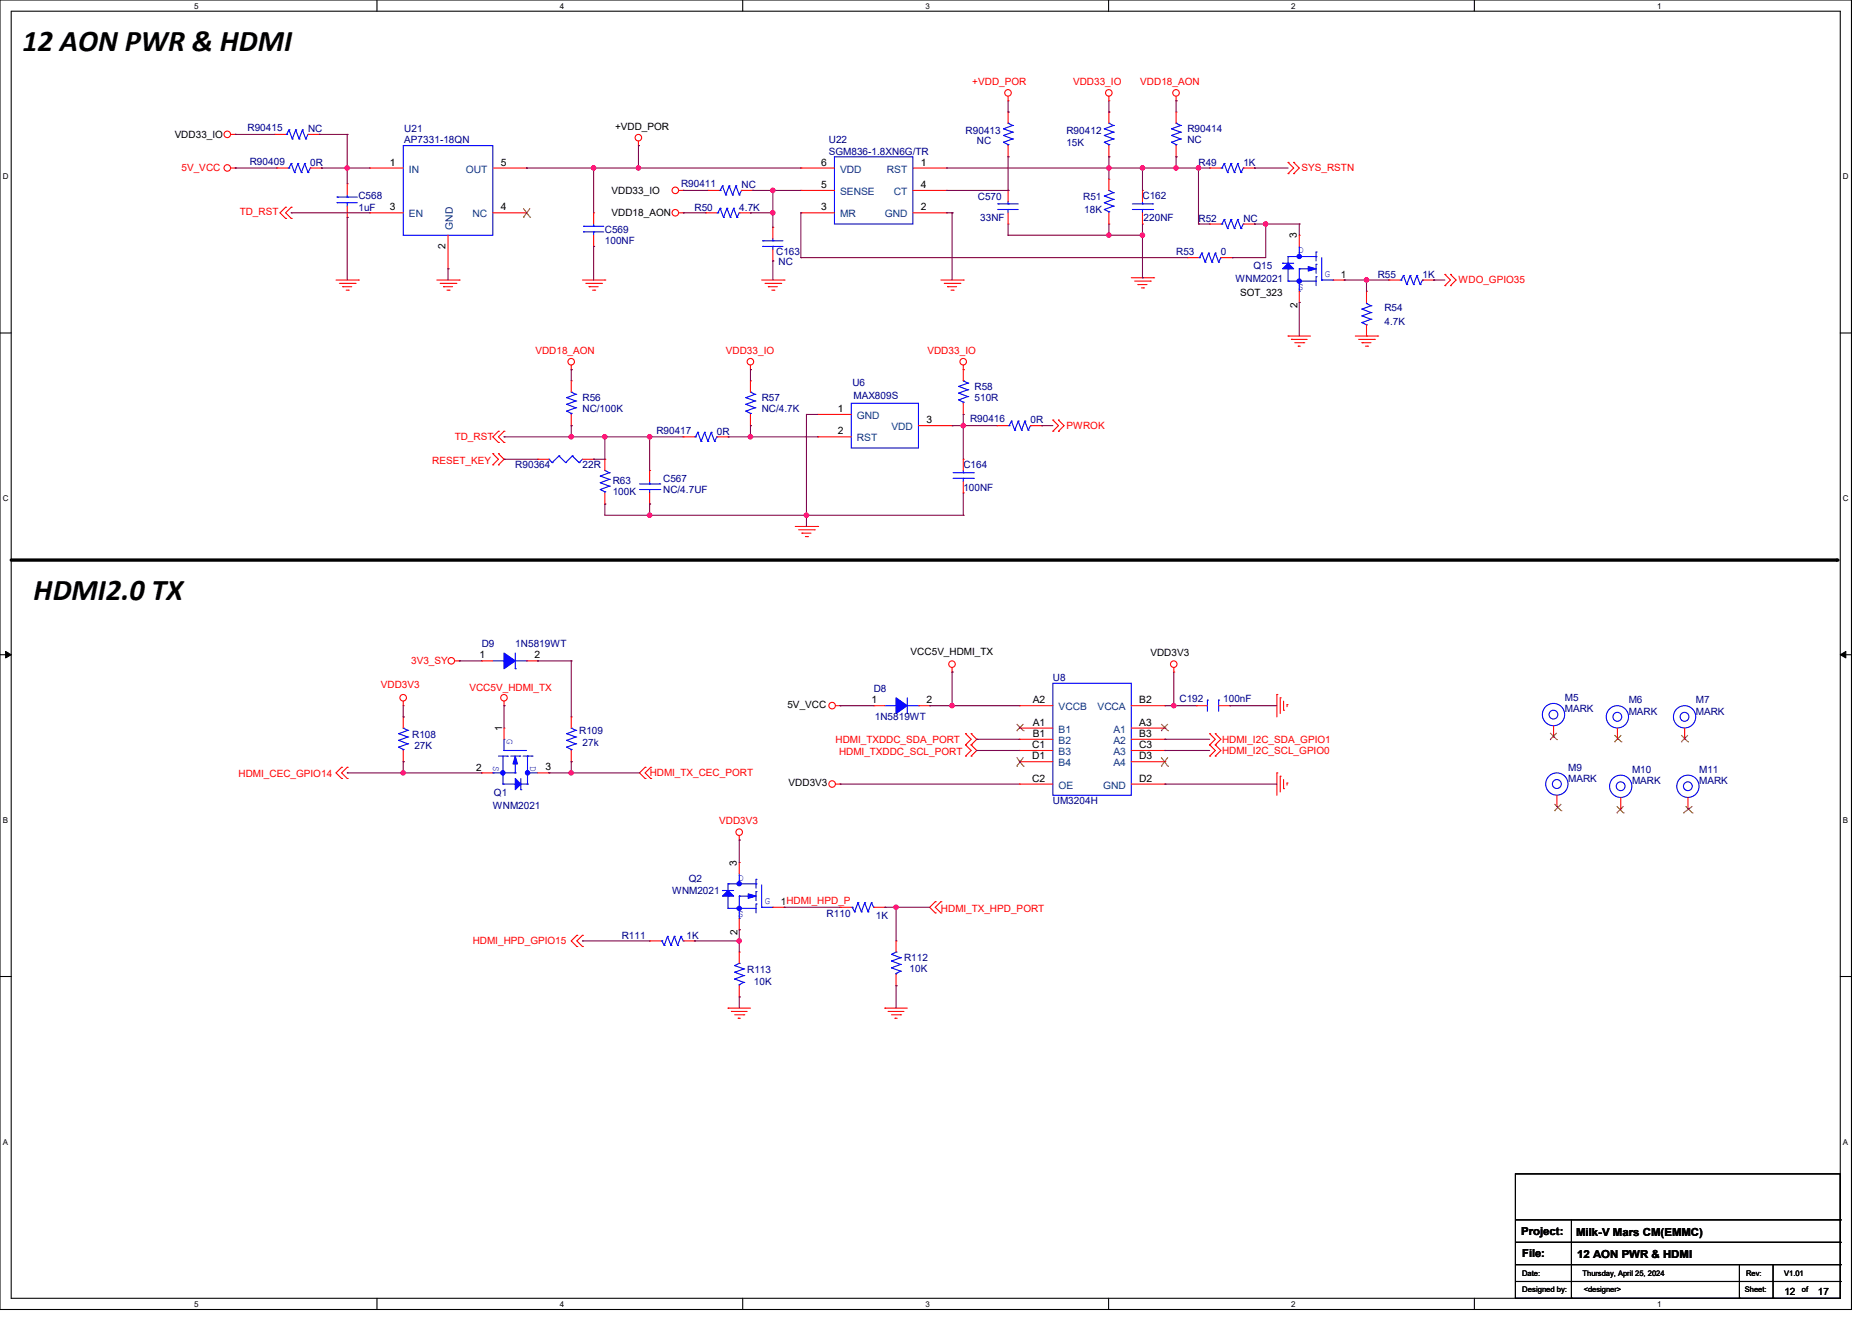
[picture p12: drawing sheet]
<svg xmlns="http://www.w3.org/2000/svg" width="297mm" height="210mm" viewBox="0 0 297 210" stroke-linecap="round" stroke-linejoin="round" font-family="sans-serif">
<path d="M0 0h293.9v207.9h-293.9zM1.8 1.8h290.3v204.3h-290.3z" fill="none" stroke="#000" stroke-width=".17"/>
<g fill="#fff">
<path d="M30.8 .2h.7v1.4h-.7z"/>
<path d="M30.8 206.3h.7v1.4h-.7z"/>
</g>
<path d="M59.8 0v1.8M59.8 206.1v1.8" fill="none" stroke="#000" stroke-width=".17"/>
<g fill="#fff">
<path d="M88.9 .2h.7v1.4h-.7z"/>
<path d="M88.9 206.3h.7v1.4h-.7z"/>
</g>
<path d="M117.9 0v1.8M117.9 206.1v1.8" fill="none" stroke="#000" stroke-width=".17"/>
<g fill="#fff">
<path d="M146.9 .2h.7v1.4h-.7z"/>
<path d="M146.9 206.3h.7v1.4h-.7z"/>
</g>
<path d="M176 0v1.8M176 206.1v1.8" fill="none" stroke="#000" stroke-width=".17"/>
<g fill="#fff">
<path d="M205 .2h.7v1.4h-.7z"/>
<path d="M205 206.3h.7v1.4h-.7z"/>
</g>
<path d="M234 0v1.8M234 206.1v1.8" fill="none" stroke="#000" stroke-width=".17"/>
<g fill="#fff">
<path d="M263.1 .2h.7v1.4h-.7z"/>
<path d="M263.1 206.3h.7v1.4h-.7z"/>
<path d="M.4 27.3h1v1.4h-1z"/>
<path d="M292.6 27.3h.9v1.4h-.9z"/>
<path d="M.4 78.4h1v1.4h-1z"/>
<path d="M292.6 78.4h.9v1.4h-.9z"/>
</g>
<path d="M0 52.9h1.8M292.1 52.9h1.8" fill="none" stroke="#000" stroke-width=".17"/>
<g fill="#fff">
<path d="M.4 129.5h.9v1.4h-.9z"/>
<path d="M292.6 129.5h.8v1.4h-.8z"/>
</g>
<path d="M0 103.9h1.8M292.1 103.9h1.8" fill="none" stroke="#000" stroke-width=".17"/>
<path d="M.9 103.4l.9 .5-.9 .5zM292.1 103.9l.9-.5v1z" fill="#000" stroke="#000" stroke-width=".16"/>
<g fill="#fff">
<path d="M.4 180.5h.9v1.4h-.9z"/>
<path d="M292.5 180.5h.9v1.4h-.9z"/>
</g>
<g fill="none" stroke="#000" stroke-width=".17">
<path d="M0 155h1.8M292.1 155h1.8M240.6 186.3h51.5v19.8h-51.5zM240.6 193.6h51.5M240.6 197.2h51.5M249.4 193.6v12.5M292.1 193.6h.1M292.1 197.2h.1M240.6 200.7h51.5M240.6 203.4h51.5M249.4 206.1h.1M276.1 206.1h.1"/>
<path d="M276.1 200.7v5.4M281.5 206.1h.1M281.5 200.7v5.4M292.1 200.7h.1M292.1 203.4h.1"/>
</g>
<path d="M1.8 88.9h289.8" fill="none" stroke="#000" stroke-width=".53"/>
<circle cx="291.6" cy="88.9" r=".26" fill="#000"/>
<g fill="none" stroke="#f00" stroke-width=".17">
<path d="M160 16h.1M160 17.8h.1M160 15.3v.7M160 17.8v1.8M176 16h.1M176 17.8h.1M176 15.3v.7M176 17.8v1.8M186.7 16h.1M186.7 17.8h.1M186.7 15.3v.7M186.7 17.8v1.8"/>
<path d="M36.6 26.7h.7M36.6 21.3h.7M37.3 26.7h.1M37.3 21.3h.1M43.6 21.3h.1M43.6 21.3h1.7M43.9 26.7h.1M43.9 26.7h1.8M45.3 34.7h.1M45.3 32.9h.1M45.3 32.9l-.9 .9 .9 .9M46.2 34.7h.1"/>
<path d="M46.2 32.9h.1M46.2 32.9l-.9 .9 .9 .9M48.9 21.3h1.8M49.3 26.7h1.7M50.7 21.3h.1M51 26.7h.1M55.1 29.2h.1M55.1 34.5h.1M55.1 29.2v1.7M55.1 32.7v1.8M58.7 26.7h.1M58.7 33.8h.1"/>
<path d="M58.7 26.7h5.3M58.7 33.8h5.3M71.1 37.3v5.4M78.2 26.7h5.4M78.2 33.8h5.4M83.6 33.8h.1M83.6 26.7h.1M94.2 33.8h.1M94.2 39.1h.1M94.2 33.8v1.8M94.2 37.3v1.8M101.3 23.1h.1"/>
<path d="M101.3 22.4v.7M107.7 33.8h.8M107.7 30.2h.8M108.5 33.8h.1M108.5 30.2h.1M112 33.8h.1M112 33.8h1.8M112.4 30.2h.1M112.4 30.2h1.8M117.3 33.8h1.8M117.7 30.2h1.8M119.1 33.8h.1"/>
<path d="M119.5 30.2h.1M122.7 36.1h.1M122.7 36.1v1.8M122.7 39.6v1.8M127.1 26.7h.1M127.1 30.2h.1M127.1 33.8h.1M127.1 26.7h5.4M127.1 33.8h5.4M127.1 30.2h5.4M144.9 26.7h5.3M144.9 33.8h5.3"/>
<path d="M144.9 30.2h5.3M150.2 33.8h.1M150.2 26.7h.1M150.2 30.2h.1M160 30.2h.1M160 35.6h.1M160 24.9h.1M160 23.1v1.8M160 30.2v1.8M160 33.8v1.8M176 24.9h.1M176 28.4h.1"/>
<path d="M176 35.6h.1M176 23.1v1.8M176 28.4v1.8M176 33.8v1.8M181.4 30.2h.1M181.4 35.6h.1M181.4 30.2v1.8M181.4 33.8v1.8M186.7 24.9h.1M186.7 23.1v1.8M192 35.6h.1M192 26.7h.1"/>
<path d="M192 26.7h1.8M192 35.6h1.8M197.4 26.7h1.7M197.4 35.6h1.7M199.1 35.6h.1M199.1 26.7h.1M204.5 27.6h.1M204.5 25.8h.1M204.5 25.8l.9 .9-.9 .9M205.4 27.6h.1M205.4 25.8h.1M205.4 25.8l.8 .9-.8 .9"/>
<path d="M206.2 37.3h.1M206.2 37.3v1.8M53.3 44.4h3.6M53.9 45h2.5M54.4 45.5h.1M54.4 45.5h1.4M54.9 46.1h.4M55.3 46.1h.1M56.4 45h.1M56.9 44.4h.1M69.3 44.4h3.6M69.9 45h2.5"/>
<path d="M70.4 45.5h.1M70.4 45.5h1.4M71 46.1h.3M71.1 42.7h.1M71.3 46.1h.1M72.4 45h.1M72.9 44.4h.1M90.7 58.7h.1M90.7 58v.7M92.5 44.4h3.5M93 45h2.5M93.5 45.5h.1"/>
<path d="M93.5 45.5h1.5M94.1 46.1h.3M94.4 46.1h.1M95.5 45h.1M96 44.4h.1M119.1 58.7h.1M119.1 58v.7M120.9 44.4h3.6M121.4 45h2.5M122 45.5h.1M122 45.5h1.4M122.5 46.1h.4"/>
<path d="M122.7 41.4h.1M122.9 46.1h.1M123.9 45h.1M124.5 44.4h.1M149.4 44.4h3.5M149.9 45h2.5M150.4 45.5h.1M150.4 45.5h1.4M151 46.1h.3M151.3 46.1h.1M152.4 45h.1M152.9 44.4h.1"/>
<path d="M152.9 58.7h.1M152.9 58v2.5M179.6 44.1h3.5M180.1 44.6h2.5M180.6 45.2h.1M180.6 45.2h1.5M181.2 45.7h.3M181.5 45.7h.1M182.6 44.6h.1M183.1 44.1h.1M188.5 40.9h.1M188.5 40.9h1.7"/>
<path d="M193.8 40.9h1.8M195.6 40.9h.1M204.5 53.3h.1M204.5 53.3h3.5M205 53.9h.1M205 53.9h2.5M205.5 54.4h1.5M206.1 54.9h.1M206.1 54.9h.3M206.2 48h.1M206.2 46.2v1.8M207 54.4h.1"/>
<path d="M211.6 44.4h1.8M213.4 44.4h.1M215.1 53.3h3.6M215.7 53.9h2.5M216.2 54.4h.1M216.2 54.4h1.4M216.7 54.9h.4M216.9 53.3h.1M216.9 46.2h.1M216.9 46.2v1.8M216.9 51.6v1.7M217.1 54.9h.1"/>
<path d="M218.2 53.9h.1M218.7 53.3h.1M220.5 44.4h.1M220.5 44.4h1.7M225.8 44.4h1.8M227.6 44.4h.1M229.4 45.3h.1M229.4 43.6h.1M229.4 43.6l.9 .8-.9 .9M230.3 45.3h.1M230.3 43.6h.1M230.3 43.6l.8 .8-.8 .9"/>
<path d="M78.2 72h.1M78.2 73.8h.1M78.2 72l.9 .9-.9 .9M79.1 70.2h.1M79.1 68.5h.1M79.1 73.8h.1M79.1 72h.1M79.1 68.5l-.9 .8 .9 .9M79.1 72l.9 .9-.9 .9M80 70.2h.1M80 68.5h.1M80 68.5l-.9 .8 .9 .9"/>
<path d="M85.3 72.9h.1M85.3 72.9h1.8M90.7 60.5h.1M90.7 67.6h.1M90.7 60.5v1.7M90.7 65.8v1.8M92.5 72.9h1.7M94.2 72.9h.1M96 72.9h.1M96 72.9v1.8M96 78.2v1.8M103.1 74.7h.1"/>
<path d="M103.1 74.7v1.8M103.1 78.2v1.8M108.5 69.3h.1M108.5 69.3h1.7M113.8 69.3h1.8M115.6 69.3h.1M119.1 60.5h.1M119.1 67.6h.1M119.1 60.5v1.7M119.1 65.8v1.8M129.8 65.8h.1M129.8 69.3h.1"/>
<path d="M129.8 65.8h5.3M129.8 69.3h5.3M145.8 67.6h5.3M151.1 67.6h.1M152.9 65.8h.1M152.9 72.9h.1M152.9 78.2h.1M152.9 64v1.8M152.9 72.9v1.8M152.9 76.5v1.7M158.2 67.6h.1M158.2 67.6h1.8"/>
<path d="M163.6 67.6h1.8M165.4 67.6h.1M167.1 68.5h.1M167.1 66.7h.1M167.1 66.7l.9 .9-.9 .9M168 68.5h.1M168 66.7h.1M168 66.7l.9 .9-.9 .9M96 80h.1M103.1 80h.1M126.2 83.6h3.6M126.8 84.1h2.5"/>
<path d="M127.3 84.6h.1M127.3 84.6h1.4M127.8 85.2h.4M128.2 85.2h.1M129.3 84.1h.1M129.8 83.6h.1M64 112h.1M64 113.8h.1M64 111.3v.7M64 113.8v1.8M64 119.1v1.8M72.2 104.9h.7"/>
<path d="M72.9 104.9h.1M76.5 104.9h.1M76.5 104.9h1.7M80 112h.1M80 115.6h.1M80 111.3v.7M80 115.6v1.7M83.6 104.9h1.7M85.3 104.9h.1M90.7 113.8h.1M90.7 113.8v1.8M90.7 119.1v1.8"/>
<path d="M132.6 112h.7M133.3 112h.1M138.7 112h.1M138.7 112h1.8M145.8 112h1.8M147.6 112h.1M151.1 106.7h.1M151.1 106v.7M153.3 118.2h.1M153.3 116.5h.1M153.3 118.2l.9 .9-.9 .9M153.3 116.5l.9 .8-.9 .9"/>
<path d="M154.2 118.2h.1M154.2 116.5h.1M154.2 118.2l.8 .9-.8 .9M154.2 116.5l.8 .8-.8 .9M161.8 117.3h.1M161.8 119.1h.1M161.8 112h.1M161.8 115.6h.1M161.8 112h5.3M161.8 117.3h5.3M161.8 119.1h5.3M161.8 115.6h5.3"/>
<path d="M179.6 112h5.3M179.6 117.3h5.3M179.6 119.1h5.3M179.6 115.6h5.3M184.9 117.3h.1M184.9 119.1h.1M184.9 115.6h.1M184.9 112h.1M186.3 106.7h.1M186.3 106v.7M189.9 112h.1M189.9 112h1.8"/>
<path d="M192 116.5h.1M192 118.2h.1M192 116.5l.9 .8-.9 .9M192 118.2l.9 .9-.9 .9M192.9 116.5h.1M192.9 118.2h.1M192.9 116.5l.9 .8-.9 .9M192.9 118.2l.9 .9-.9 .9M193.4 112h1.8M195.2 112h.1M202.7 110.2h.1M202.7 110.2v3.6"/>
<path d="M203.2 110.8h.1M203.2 110.8v2.5M203.8 112.7h.1M203.8 111.3v1.4M204.3 111.8h.1M204.3 111.8v.4M246.6 117h.1M246.6 115.2v1.8M256.8 117.3h.1M256.8 115.6v1.7M267.4 117.3h.1M267.4 115.6v1.7"/>
<path d="M54.2 121.8h.1M54.2 123.6h.1M54.2 121.8l-.9 .9 .9 .9M55.1 121.8h.1M55.1 123.6h.1M55.1 121.8l-.9 .9 .9 .9M64 120.9h.1M76.5 122.7h.1M76.5 122.7h1.7M85.3 122.7h1.8M87.1 122.7h.1M90.7 120.9h.1"/>
<path d="M102.4 121.8h.1M102.4 123.6h.1M102.4 121.8l-.9 .9 .9 .9M103.3 123.6h.1M103.3 121.8h.1M103.3 121.8l-.9 .9 .9 .9M117.3 133.3h.1M117.3 136.9h.1M117.3 132.6v.7M117.3 136.9v1.8M132.6 124.5h.7M133.3 124.5h.1"/>
<path d="M153.3 120h.1M154.2 120h.1M161.8 120.9h.1M161.8 124.5h.1M161.8 124.5h5.3M161.8 120.9h5.3M179.6 124.5h5.3M179.6 120.9h5.3M184.9 120.9h.1M184.9 124.5h.1M192 120h.1M192.9 120h.1"/>
<path d="M202.7 122.7h.1M202.7 122.7v3.5M203.2 123.2h.1M203.2 123.2v2.5M203.8 125.2h.1M203.8 123.7v1.5M204.3 124.3h.1M204.3 124.3v.3M247.1 128h.1M247.1 126.2v1.8M257.3 128.4h.1M257.3 126.6v1.8"/>
<path d="M267.9 128.4h.1M267.9 126.6v1.8M91.6 148.5h.1M91.6 150.2h.1M91.6 148.5l-.9 .9 .9 .8M92.5 148.5h.1M92.5 150.2h.1M92.5 148.5l-.9 .9 .9 .8M103.1 149.4h.1M103.1 149.4h1.8M108.5 149.4h1.7M110.2 149.4h.1"/>
<path d="M117.3 147.6h.1M117.3 151.1h.1M117.3 158.2h.1M117.3 145.8v1.8M117.3 151.1v1.8M117.3 156.5v1.7M122.7 144h1.8M124.5 144h.1M133.3 144h.1M133.3 144h1.8M138.7 144h1.8M140.5 144h.1"/>
<path d="M142.2 149.4h.1M142.2 156.5h.1M142.2 149.4v1.7M142.2 154.7v1.8M148.5 143.1h.1M148.5 144.9h.1M148.5 143.1l-.9 .9 .9 .9M149.4 144.9h.1M149.4 143.1h.1M149.4 143.1l-.9 .9 .9 .9M115.6 160h.1M115.6 160h3.5"/>
<path d="M116.1 160.5h.1M116.1 160.5h2.5M116.6 161.1h1.5M117.2 161.6h.1M117.2 161.6h.3M118.1 161.1h.1M140.5 160h.1M140.5 160h3.5M141 160.5h.1M141 160.5h2.5M141.5 161.1h1.5M142.1 161.6h.1"/>
<path d="M142.1 161.6h.3M143 161.1h.1"/>
<circle cx="160" cy="14.7" r=".52"/>
<circle cx="176" cy="14.7" r=".52"/>
<circle cx="186.7" cy="14.7" r=".52"/>
<circle cx="36.1" cy="21.3" r=".52"/>
<circle cx="36.1" cy="26.7" r=".52"/>
<circle cx="101.3" cy="21.9" r=".52"/>
<circle cx="107.2" cy="33.8" r=".52"/>
<circle cx="107.2" cy="30.2" r=".52"/>
<circle cx="90.7" cy="57.4" r=".52"/>
<circle cx="119.1" cy="57.4" r=".52"/>
<circle cx="152.9" cy="57.4" r=".52"/>
<circle cx="64" cy="110.8" r=".52"/>
<circle cx="71.6" cy="104.9" r=".52"/>
<circle cx="80" cy="110.8" r=".52"/>
<circle cx="132.1" cy="112" r=".52"/>
<circle cx="151.1" cy="105.4" r=".52"/>
<circle cx="186.3" cy="105.4" r=".52"/>
<circle cx="117.3" cy="132.1" r=".52"/>
<circle cx="132.1" cy="124.4" r=".52"/>
</g>
<g fill="none" stroke="#00f" stroke-width=".17">
<path d="M160 19.6h.1M160 19.6l.7 .3M160.7 19.9h.1M160.7 19.9l-1.4 .5M176 19.6h.1M176 19.6l.7 .3M176.7 19.9h.1M176.7 19.9l-1.4 .5M186.7 19.6h.1M186.7 19.6l.7 .3M187.4 19.9h.1M187.4 19.9l-1.4 .5"/>
<path d="M45.3 21.3h.2M45.5 21.3h.1M45.7 26.7h.2M45.9 26.7h.1M45.9 20.6h.1M45.9 20.6l-.4 .7M45.9 20.6l.5 1.5M46.2 26h.1M46.2 26l-.3 .7M46.2 26l.6 1.4M46.4 22.1h.1M46.8 27.4h.1"/>
<path d="M46.9 20.6h.1M46.9 20.6l-.5 1.5M46.9 20.6l.6 1.5M47.3 26h.1M47.3 26l-.5 1.4M47.3 26l.5 1.4M47.5 22.1h.1M47.8 27.4h.1M48 20.6h.1M48 20.6l-.5 1.5M48 20.6l.5 1.5M48.4 26h.1"/>
<path d="M48.4 26l-.6 1.4M48.4 26l.5 1.4M48.5 22.1h.1M48.9 27.4h.1M48.9 21.3h.1M48.9 21.3l-.4 .8M49.3 26.7h.1M49.3 26.7l-.4 .7M53.5 32.2h.1M53.5 31.3h.1M53.5 32.2h3.2M53.5 31.3h3.2"/>
<path d="M55.1 31.3h.1M55.1 32.2h.1M55.1 30.9v.4M55.1 32.2v.5M64 23.1h14.2v14.2h-14.2zM92.6 36.8h.1M92.6 35.9h.1M92.6 36.8h3.2M92.6 35.9h3.2M94.2 35.9h.1M94.2 36.8h.1M94.2 35.6v.3"/>
<path d="M94.2 36.8v.5M113.8 33.8h.2M114 33.8h.1M114.2 30.2h.1M114.3 30.2h.1M114.3 33.1h.1M114.3 33.1l-.3 .7M114.3 33.1l.6 1.4M114.7 29.5h.1M114.7 29.5l-.4 .7M114.7 29.5l.5 1.4M114.9 34.5h.1"/>
<path d="M115.2 30.9h.1M115.4 33.1h.1M115.4 33.1l-.5 1.4M115.4 33.1l.5 1.4M115.7 29.5h.1M115.7 29.5l-.5 1.4M115.7 29.5l.6 1.4M115.9 34.5h.1M116.3 30.9h.1M116.5 33.1h.1M116.5 33.1l-.6 1.4M116.5 33.1l.5 1.4"/>
<path d="M116.8 29.5h.1M116.8 29.5l-.5 1.4M116.8 29.5l.5 1.4M117 34.5h.1M117.3 30.9h.1M117.3 33.8h.1M117.3 33.8l-.3 .7M117.7 30.2h.1M117.7 30.2l-.4 .7M121.1 39.1h.1M121.1 38.2h.1M121.1 39.1h3.2"/>
<path d="M121.1 38.2h3.2M122.7 38.2h.1M122.7 39.1h.1M122.7 37.9v.3M122.7 39.1v.5M132.5 24.9h12.4v10.7h-12.4zM158.4 33.3h.1M158.4 32.4h.1M158.4 33.3h3.2M158.4 32.4h3.2M159.3 22.6h.1M159.3 21.5h.1"/>
<path d="M159.3 20.4h.1M159.3 22.6l.7 .3M159.3 21.5l1.4 .6M159.3 20.4l1.4 .6M160 32.4h.1M160 33.3h.1M160 22.9h.1M160 22.9v.2M160 32v.4M160 33.3v.5M160.7 22.1h.1M160.7 21h.1"/>
<path d="M160.7 22.1l-1.4 .5M160.7 21l-1.4 .5M175.3 22.6h.1M175.3 21.5h.1M175.3 20.4h.1M175.3 33.3h.1M175.3 32.2h.1M175.3 31.1h.1M175.3 22.6l.7 .3M175.3 21.5l1.4 .6M175.3 20.4l1.4 .6M175.3 33.3l.7 .3"/>
<path d="M175.3 32.2l1.4 .5M175.3 31.1l1.4 .5M176 22.9h.1M176 30.2h.1M176 33.6h.1M176 22.9v.2M176 33.6v.2M176 30.2l.7 .4M176.7 22.1h.1M176.7 21h.1M176.7 32.7h.1M176.7 31.6h.1"/>
<path d="M176.7 30.6h.1M176.7 22.1l-1.4 .5M176.7 21l-1.4 .5M176.7 32.7l-1.4 .6M176.7 31.6l-1.4 .6M176.7 30.6l-1.4 .5M179.7 33.3h3.3M179.7 32.4h3.3M181.4 32.4h.1M181.4 33.3h.1M181.4 32v.4M181.4 33.3v.5"/>
<path d="M183 33.3h.1M183 32.4h.1M186 22.6h.1M186 21.5h.1M186 20.4h.1M186 22.6l.7 .3M186 21.5l1.4 .6M186 20.4l1.4 .6M186.7 22.9h.1M186.7 22.9v.2M187.4 22.1h.1M187.4 21h.1"/>
<path d="M187.4 22.1l-1.4 .5M187.4 21l-1.4 .5M193.8 35.6h.2M193.8 26.7h.2M194 35.6h.1M194 26.7h.1M194.3 34.8h.1M194.3 26h.1M194.3 34.8l-.3 .8M194.3 34.8l.6 1.5M194.3 26l-.3 .7M194.3 26l.6 1.4"/>
<path d="M194.9 36.3h.1M194.9 27.4h.1M195.4 34.8h.1M195.4 26h.1M195.4 34.8l-.5 1.5M195.4 34.8l.5 1.5M195.4 26l-.5 1.4M195.4 26l.5 1.4M195.9 36.3h.1M195.9 27.4h.1M196.5 34.8h.1M196.5 26h.1"/>
<path d="M196.5 34.8l-.6 1.5M196.5 34.8l.5 1.5M196.5 26l-.6 1.4M196.5 26l.5 1.4M197 36.3h.1M197 27.4h.1M197.4 35.6h.1M197.4 26.7h.1M197.4 35.6l-.4 .7M197.4 26.7l-.4 .7M206.2 39.1v1.6M190.2 40.9h.2"/>
<path d="M190.4 40.9h.1M190.8 40.2h.1M190.8 40.2l-.4 .7M190.8 40.2l.5 1.4M191.3 41.6h.1M191.9 40.2h.1M191.9 40.2l-.6 1.4M191.9 40.2l.5 1.4M192.4 41.6h.1M192.9 40.2h.1M192.9 40.2l-.5 1.4M192.9 40.2l.5 1.4"/>
<path d="M193.4 41.6h.1M193.8 40.9h.1M193.8 40.9l-.4 .7M203.6 41.8h.1M203.6 41.8h1.8M204.5 44.6h.1M204.5 42.7h.1M204.5 40.7h.1M204.5 44.6h4.4M204.5 40.7v1.1M204.5 42.7v1.9M204.5 40.7h4.4"/>
<path d="M206.2 40.7h.1M206.2 42.7h.1M206.2 46.2h.1M206.2 42.7v3.5M206.2 42.7h1.8M208.9 43.9h.1M208.9 42h.1M208.9 40h.1M208.9 40.7h.1M208.9 40v1.4M208.9 42v1.4M208.9 43.9v1.4"/>
<path d="M209.8 44.4h.1M209.8 44.4h1.8M209.8 40.9v3.5M211.6 44.4h.1M216.2 49.1h.1M216.2 50.1h.1M216.2 51.2h.1M216.2 49.1l1.4 .5M216.2 50.1l1.4 .6M216.2 51.2l.7 .4M216.9 51.6h.1M216.9 48.2h.1"/>
<path d="M216.9 48.2l.7 .3M216.9 48v.2M217.6 48.5h.1M217.6 49.6h.1M217.6 50.7h.1M217.6 48.5l-1.4 .6M217.6 49.6l-1.4 .5M217.6 50.7l-1.4 .5M222.2 44.4h.2M222.4 44.4h.1M222.8 43.7h.1M222.8 43.7l-.4 .7"/>
<path d="M222.8 43.7l.5 1.5M223.3 45.2h.1M223.9 43.7h.1M223.9 43.7l-.6 1.5M223.9 43.7l.5 1.5M224.4 45.2h.1M224.9 43.7h.1M224.9 43.7l-.5 1.5M224.9 43.7l.5 1.5M225.4 45.2h.1M225.8 44.4h.1M225.8 44.4l-.4 .8"/>
<path d="M87.1 72.9h.1M87.1 72.9l.6 .5M87.7 73.4h.1M88.7 72.4h.1M88.7 72.4l1.1 1M88.7 72.4l-1 1M89.8 73.4h.1M90 65.3h.1M90 64.2h.1M90 63.1h.1M90 65.3l.7 .3M90 64.2l1.4 .5"/>
<path d="M90 63.1l1.4 .5M90.7 62.2h.1M90.7 65.6h.1M90.7 62.2l.7 .4M90.7 65.6v.2M90.8 72.4h.1M90.8 72.4l1.1 1M90.8 72.4l-1 1M91.4 64.7h.1M91.4 63.6h.1M91.4 62.6h.1M91.4 64.7l-1.4 .6"/>
<path d="M91.4 63.6l-1.4 .6M91.4 62.6l-1.4 .5M91.9 73.4h.1M92.5 72.9l-.6 .5M95.3 77.7h.1M95.3 76.6h.1M95.3 75.6h.1M95.3 77.7l.7 .4M95.3 76.6l1.4 .6M95.3 75.6l1.4 .5M96 74.7h.1M96 78.1h.1"/>
<path d="M96 74.7l.7 .3M96 78.1v.1M96.7 77.2h.1M96.7 76.1h.1M96.7 75h.1M96.7 77.2l-1.4 .5M96.7 76.1l-1.4 .5M96.7 75l-1.4 .6M101.5 77.7h3.2M101.5 76.8h3.2M103.1 76.8h.1M103.1 77.7h.1"/>
<path d="M103.1 76.5v.3M103.1 77.7v.5M104.7 77.7h.1M104.7 76.8h.1M110.2 69.3h.2M110.4 69.3h.1M110.8 68.6h.1M110.8 68.6l-.4 .7M110.8 68.6l.5 1.5M111.3 70.1h.1M111.8 68.6h.1M111.8 68.6l-.5 1.5"/>
<path d="M111.8 68.6l.6 1.5M112.4 70.1h.1M112.9 68.6h.1M112.9 68.6l-.5 1.5M112.9 68.6l.5 1.5M113.4 70.1h.1M113.8 69.3h.1M113.8 69.3l-.4 .8M118.4 65.3h.1M118.4 64.2h.1M118.4 63.1h.1M118.4 65.3l.7 .3"/>
<path d="M118.4 64.2l1.4 .5M118.4 63.1l1.4 .5M119.1 62.2h.1M119.1 65.6h.1M119.1 62.2l.7 .4M119.1 65.6v.2M119.8 64.7h.1M119.8 63.6h.1M119.8 62.6h.1M119.8 64.7l-1.4 .6M119.8 63.6l-1.4 .6M119.8 62.6l-1.4 .5"/>
<path d="M135.1 64h10.7v7.1h-10.7zM151.3 75.9h3.2M151.3 75h3.2M152.2 63.5h.1M152.2 62.4h.1M152.2 61.3h.1M152.2 63.5l.7 .3M152.2 62.4l1.4 .5M152.2 61.3l1.4 .6M152.9 60.5h.1M152.9 63.8h.1M152.9 75h.1"/>
<path d="M152.9 75.9h.1M152.9 60.5l.7 .3M152.9 63.8v.2M152.9 74.7v.3M152.9 75.9v.6M153.6 62.9h.1M153.6 61.9h.1M153.6 60.8h.1M153.6 62.9l-1.4 .6M153.6 61.9l-1.4 .5M153.6 60.8l-1.4 .5M154.5 75.9h.1"/>
<path d="M154.5 75h.1M160 67.6h.2M160.2 67.6h.1M160.5 66.8h.1M160.5 66.8l-.3 .8M160.5 66.8l.6 1.5M161.1 68.3h.1M161.6 66.8h.1M161.6 66.8l-.5 1.5M161.6 66.8l.6 1.5M162.2 68.3h.1M162.7 66.8h.1"/>
<path d="M162.7 66.8l-.5 1.5M162.7 66.8l.5 1.5M163.2 68.3h.1M163.6 67.6h.1M163.6 67.6l-.4 .7M63.3 118.6h.1M63.3 117.5h.1M63.3 116.5h.1M63.3 118.6l.7 .4M63.3 117.5l1.4 .6M63.3 116.5l1.4 .5M64 115.6h.1"/>
<path d="M64 119h.1M64 115.6l.7 .3M64 119v.1M64.7 118.1h.1M64.7 117h.1M64.7 115.9h.1M64.7 118.1l-1.4 .5M64.7 117l-1.4 .5M64.7 115.9l-1.4 .6M78.2 104.9h1.8M80 119.1h.1M80 117.3h.1"/>
<path d="M80 104.9h.1M80 119.1h3.6M80 117.3v1.8M81.8 106.2h.1M81.8 103.7v2.5M81.8 104.9h1.8M83.6 104.9h.1M90 118.6h.1M90 117.5h.1M90 116.5h.1M90 118.6l.7 .4M90 117.5l1.4 .6"/>
<path d="M90 116.5l1.4 .5M90.7 115.6h.1M90.7 119h.1M90.7 119v.1M90.7 115.6l.7 .3M91.4 118.1h.1M91.4 117h.1M91.4 115.9h.1M91.4 118.1l-1.4 .5M91.4 117l-1.4 .5M91.4 115.9l-1.4 .6M140.5 112h1.7"/>
<path d="M142.2 112h.1M144 113.3h.1M144 110.8v2.5M144 112h1.8M145.8 112h.1M167.1 108.5h12.5v17.7h-12.5zM191.7 111.1h.1M191.7 111.1v1.8M193.4 111.1h.1M193.4 111.1v1.8M78.2 122.7h.1M78.2 122.7h3.6"/>
<path d="M79.1 120h1.4M79.8 124.5h.1M79.8 120v4.5M79.8 124.5h2M80.5 120h.1M81.1 120h1.4M81.8 124.5h.1M81.8 122.7h.1M81.8 120.9v1.8M82.5 120h.1M82.7 125.3h.1M82.7 123.6v1.7"/>
<path d="M82.7 124.5h1M83 120h1.5M83.7 124.5h.1M83.7 120h.1M83.7 122.7h.1M83.7 120v4.5M83.7 122.7h1.6M84.5 120h.1M117.3 138.7v1.6M120 139.6h.1M120 139.6v1.4M104.9 149.4h.2"/>
<path d="M105.1 149.4h.1M105.1 149.4l.3 .7M105.4 150.1h.1M106 148.6h.1M106 148.6l-.6 1.5M106 148.6l.5 1.5M106.5 150.1h.1M107 148.6h.1M107 148.6l-.5 1.5M107 148.6l.6 1.5M107.6 150.1h.1M108.1 148.6h.1"/>
<path d="M108.1 148.6l-.5 1.5M108.1 148.6l.4 .8M108.5 149.4h.1M114.7 141.4h.1M114.7 141.4h1.8M115.6 144.2h.1M115.6 142.2h.1M115.6 140.3h.1M115.6 144.2h4.4M115.6 140.3v1.1M115.6 142.2v2M115.6 140.3h4.4"/>
<path d="M116.6 155.4h.1M116.6 154.3h.1M116.6 153.3h.1M116.6 155.4l1.5 .5M116.6 154.3l1.5 .6M116.6 153.3l1.5 .5M117.3 140.3h.1M117.3 142.2h.1M117.3 145.8h.1M117.3 152.9h.1M117.3 156.3h.1M117.3 142.2v3.6"/>
<path d="M117.3 156.3v.2M117.3 142.2h1.8M117.3 152.9l-.7 .4M118.1 155.9h.1M118.1 154.9h.1M118.1 153.8h.1M118.1 155.9l-.8 .4M118.1 154.9l-1.5 .5M118.1 153.8l-1.5 .5M120 143.5h.1M120 141.5h.1M120 140.3h.1"/>
<path d="M120 141.5v1.5M120 143.5v1.4M120.9 144h.1M120.9 140.5v3.5M120.9 144h1.8M122.7 144h.1M135.1 144h.2M135.3 144h.1M135.3 144l.4 .7M135.7 144.7h.1M136.2 143.3h.1M136.2 143.3l-.5 1.4"/>
<path d="M136.2 143.3l.5 1.4M136.7 144.7h.1M137.3 143.3h.1M137.3 143.3l-.6 1.4M137.3 143.3l.5 1.4M137.8 144.7h.1M138.3 143.3h.1M138.3 143.3l-.5 1.4M138.3 143.3l.4 .7M138.7 144h.1M141.5 153.6h.1M141.5 152.5h.1"/>
<path d="M141.5 151.5h.1M141.5 153.6l1.5 .6M141.5 152.5l1.5 .6M141.5 151.5l1.5 .5M142.2 151.1h.1M142.2 154.5h.1M142.2 151.1l-.7 .4M142.2 154.5v.2M143 154.2h.1M143 153.1h.1M143 152h.1M143 154.2l-.8 .3"/>
<path d="M143 153.1l-1.5 .5M143 152l-1.5 .5"/>
<circle cx="246.6" cy="113.4" r=".7"/>
<circle cx="246.6" cy="113.4" r="1.77"/>
<circle cx="256.7" cy="113.8" r=".7"/>
<circle cx="256.7" cy="113.8" r="1.77"/>
<circle cx="267.4" cy="113.8" r=".7"/>
<circle cx="267.4" cy="113.8" r="1.77"/>
<circle cx="247.1" cy="124.4" r=".71"/>
<circle cx="247.1" cy="124.4" r="1.77"/>
<circle cx="257.3" cy="124.8" r=".7"/>
<circle cx="257.3" cy="124.8" r="1.77"/>
<circle cx="267.9" cy="124.8" r=".7"/>
<circle cx="267.9" cy="124.8" r="1.77"/>
</g>
<g fill="none" stroke="#804000" stroke-width=".16">
<path d="M83.1 34.5h.1M83.1 33.1l1 1.4M84.1 34.5h.1M84.1 33.1l-1 1.4M161.4 116h.1M161.4 114.9l1.1 1.1M162.5 116h.1M162.5 114.9l-1.1 1.1M184.3 116h.1M184.3 114.9l1.1 1.1M185.4 116h.1M185.4 114.9l-1.1 1.1"/>
<path d="M246.1 117.4h.1M246.1 116.3l1 1.1M247.1 117.4h.1M247.1 116.3l-1 1.1M256.3 117.7h.1M256.3 116.7l1.1 1M257.4 117.7h.1M257.4 116.7l-1.1 1M266.9 117.7h.1M266.9 116.7l1 1M267.9 117.7h.1M267.9 116.7l-1 1"/>
<path d="M161.4 121.6h.1M161.4 120.2l1.1 1.4M162.5 121.6h.1M162.5 120.2l-1.1 1.4M184.3 121.6h.1M184.3 120.2l1.1 1.4M185.4 121.6h.1M185.4 120.2l-1.1 1.4M246.8 128.7h.1M246.8 127.6l1 1.1M247.8 128.7h.1M247.8 127.6l-1 1.1"/>
<path d="M256.6 129h.1M256.6 128l1.1 1M257.7 129h.1M257.7 128l-1.1 1M267.2 129h.1M267.6 128l1 1M268.6 129h.1M268.6 128l-1.4 1"/>
</g>
<g fill="#00f" stroke="#00f" stroke-width=".17">
<path d="M81.8 123.6l.9 .9-.9 .8z"/>
<path d="M81.8 120l.3 1.3h-.7z"/>
<path d="M114.7 142.2l.9-.8 .9 .8z"/>
<path d="M118.8 141.9l1.2 .3-1.2 .4z"/>
<path d="M203.6 42.7l.9-.9 .9 .9z"/>
<path d="M207.7 42.3l1.2 .4-1.2 .3z"/>
<path d="M142.2 110.8l1.8 1.2-1.8 1.3z" fill-rule="evenodd"/>
<path d="M80 103.7l1.8 1.2-1.8 1.3z" fill-rule="evenodd"/>
<circle cx="83.7" cy="122.7" r=".34"/>
<circle cx="79.8" cy="122.7" r=".34"/>
<circle cx="117.3" cy="140.3" r=".34"/>
<circle cx="117.3" cy="144.2" r=".34"/>
<circle cx="206.2" cy="40.7" r=".34"/>
<circle cx="206.2" cy="44.6" r=".34"/>
</g>
<g fill="none" stroke="#800040" stroke-width=".17">
<path d="M160 17.8h.1M160 16v1.8M176 17.8h.1M176 16v1.8M186.7 16h.1M186.7 16v1.8M37.3 26.7h.1M37.3 21.3h.1M37.3 26.7h6.6M37.3 21.3h6.3M46.2 33.8h.1M46.2 33.8h12.5"/>
<path d="M50.7 21.3h.1M50.7 21.3h4.4M51 26.7h.1M51 26.7h7.7M55.1 26.7h.1M55.1 34.5h.1M55.1 21.3h.1M55.1 21.3v7.9M55.1 34.5v9.9M83.6 26.7h.1M83.6 26.7h43.5M94.2 26.7h.1"/>
<path d="M94.2 39.1h.1M94.2 26.7v7.1M94.2 39.1v5.3M101.3 23.1h.1M101.3 26.7h.1M101.3 23.1v3.6M108.5 30.2h.1M108.5 33.8h.1M108.5 33.8h3.5M108.5 30.2h3.9M119.1 33.8h.1M119.1 33.8h3.6"/>
<path d="M119.5 30.2h.1M119.5 30.2h7.6M122.7 30.2h.1M122.7 33.8h.1M122.7 30.2v5.9M127.1 33.8h.1M127.1 33.8v7.1M150.2 33.8h.9M150.2 26.7h41.8M150.2 30.2h9.8M151.1 33.8h.1M151.1 33.8v10.6"/>
<path d="M160 30.2h.1M160 24.9h.1M160 37.3h.1M160 24.9v5.3M160 35.6v1.7M160 37.3h21.4M176 26.7h.1M176 24.9h.1M176 37.3h.1M176 24.9v3.5M176 35.6v1.7M181.4 37.3h.1"/>
<path d="M181.4 26.7h.1M181.4 26.7v3.5M181.4 35.6v8.5M186.7 24.9h.1M186.7 26.7h.1M186.7 24.9v1.8M190.2 26.7h.1M190.2 35.6h.1M190.2 35.6h1.8M190.2 26.7v8.9M199.1 26.7h.1M199.1 35.6h.1"/>
<path d="M199.1 26.7h5.4M199.1 35.6h7.1M200.9 35.6h.1M200.9 35.6v5.3h-5.3M206.2 35.6h.1M206.2 35.6v1.7M71.1 42.7h.1M71.1 42.7v1.7M90.7 58.7h.1M90.7 58.7v1.8M119.1 58.7h.1M119.1 58.7v1.8"/>
<path d="M122.7 41.4h.1M122.7 41.4v3M127.1 40.9h.1M127.1 40.9h61.4M181.4 44.1h.1M195.6 40.9h.1M206.2 48h.1M206.2 48v5.3M213.4 44.4h.1M213.4 44.4h7.1M216.9 44.4h.1M216.9 44.4v1.8"/>
<path d="M227.6 44.4h.1M227.6 44.4h1.8M80 69.3h.1M80 72.9h.1M80 69.3h28.5M80 72.9h5.3M90.7 69.3h.1M90.7 67.6h.1M90.7 67.6v1.7M94.2 72.9h.1M96 69.3h.1M96 69.3v3.6h-1.8"/>
<path d="M103.1 69.3h.1M103.1 69.3v5.4M115.6 69.3h.1M115.6 69.3h14.2M119.1 67.6h.1M119.1 69.3h.1M119.1 67.6v1.7M128 65.8h.1M128 65.8v17.8M128 65.8h1.8M151.1 67.6h.1M151.1 67.6h7.1"/>
<path d="M152.9 65.8h.1M152.9 67.6h.1M152.9 65.8v7.1M152.9 78.2v3.6M165.4 67.6h.1M165.4 67.6h1.7M96 80h.1M96 80v1.8h56.9M103.1 80h.1M103.1 81.8h.1M103.1 80v1.8M128 81.8h.1"/>
<path d="M152.9 81.8h.1M64 113.8h.1M64 112v1.8M72.9 104.9h.1M72.9 104.9h3.6M80 112h.1M80 112v3.6M85.3 104.9h.1M85.3 104.9h5.4M90.7 104.9h.1M90.7 104.9v8.9M133.3 112h.1"/>
<path d="M133.3 112h5.4M147.6 112h.1M147.6 112h14.2M151.1 106.7h.1M151.1 112h.1M151.1 106.7v5.3M155 117.3h.1M155 119.1h.1M155 117.3h6.8M155 119.1h6.8M184.9 119.1h.1M184.9 117.3h.1"/>
<path d="M184.9 112h5M184.9 117.3h7.1M184.9 119.1h7.1M186.3 112h.1M186.3 106.7v5.3M195.2 112h.1M195.2 112h7.5M55.1 122.7h.1M55.1 122.7h21.4M64 120.9h.1M64 122.7h.1M64 120.9v1.8"/>
<path d="M87.1 122.7h.1M87.1 122.7h14.4M90.7 122.7h.1M90.7 120.9h.1M90.7 120.9v1.8M117.3 133.3h.1M117.3 133.3v3.6M133.3 124.5h.1M133.3 124.5h28.5M184.9 124.5h.1M184.9 124.5h17.8M92.5 149.4h.1"/>
<path d="M92.5 149.4h10.6M110.2 149.4h.1M110.2 149.4h7.1M117.3 158.2h.1M117.3 147.6h.1M117.3 149.4h.1M117.3 147.6v3.5M117.3 158.2v1.8M124.5 144h.1M124.5 144h8.8M140.5 144h.1M140.5 144h7.1"/>
<path d="M142.2 156.5h.1M142.2 144h.1M142.2 144v5.4M142.2 156.5v3.5"/>
</g>
<g fill="#f0f" stroke="#f0f" stroke-width=".17">
<circle cx="122.7" cy="30.2" r=".35"/>
<circle cx="122.7" cy="33.8" r=".35"/>
<circle cx="176" cy="26.7" r=".35"/>
<circle cx="181.3" cy="26.7" r=".35"/>
<circle cx="186.7" cy="26.7" r=".35"/>
<circle cx="94.2" cy="26.7" r=".35"/>
<circle cx="55.1" cy="26.7" r=".35"/>
<circle cx="216.9" cy="44.4" r=".35"/>
<circle cx="190.2" cy="26.7" r=".35"/>
<circle cx="101.3" cy="26.7" r=".35"/>
<circle cx="151.1" cy="112" r=".35"/>
<circle cx="90.7" cy="122.7" r=".35"/>
<circle cx="64" cy="122.7" r=".35"/>
<circle cx="117.3" cy="149.3" r=".35"/>
<circle cx="200.9" cy="35.5" r=".35"/>
<circle cx="176" cy="37.3" r=".35"/>
<circle cx="181.3" cy="37.3" r=".35"/>
<circle cx="119.1" cy="69.3" r=".35"/>
<circle cx="96" cy="69.3" r=".35"/>
<circle cx="90.7" cy="69.3" r=".35"/>
<circle cx="103.1" cy="69.3" r=".35"/>
<circle cx="152.9" cy="67.6" r=".35"/>
<circle cx="128" cy="81.8" r=".35"/>
<circle cx="103.1" cy="81.8" r=".35"/>
<circle cx="142.2" cy="144" r=".35"/>
<circle cx="186.3" cy="112" r=".35"/>
</g>
<g font-size="4.8">
<text x="3.6" y="8.1">12 AON PWR &amp; HDMI</text>
<text x="5.3" y="95.2">HDMI2.0 TX</text>
</g>
<g font-size="1.8">
<text x="241.5" y="196">Project:</text>
<text x="250.2" y="196.2">Milk-V Mars CM(EMMC)</text>
<text x="241.6" y="199.5">File:</text>
<text x="250.3" y="199.7">12 AON PWR &amp; HDMI</text>
</g>
<g font-size="1.6" fill="#f00">
<text x="154.3" y="13.5">+VDD_POR</text>
<text x="170.3" y="13.5">VDD33_IO</text>
<text x="181" y="13.5">VDD18_AON</text>
<text x="28.8" y="27.2">5V_VCC</text>
<text x="206.6" y="27.2">SYS_RSTN</text>
<text x="38.1" y="34.1">TD_RST</text>
<text x="231.5" y="45">WDO_GPIO35</text>
<text x="85" y="56.2">VDD18_AON</text>
<text x="115.2" y="56.2">VDD33_IO</text>
<text x="147.2" y="56.2">VDD33_IO</text>
<text x="72.2" y="69.9">TD_RST</text>
<text x="169.3" y="68.1">PWROK</text>
<text x="68.6" y="73.6">RESET_KEY</text>
<text x="65.3" y="105.4">3V3_SY</text>
<text x="60.5" y="109.2">VDD3V3</text>
<text x="74.5" y="109.7">VCC5V_HDMI_TX</text>
<text x="132.6" y="117.9">HDMI_TXDDC_SDA_PORT</text>
<text x="133.2" y="119.8">HDMI_TXDDC_SCL_PORT</text>
<text x="194" y="117.9">HDMI_I2C_SDA_GPIO1</text>
<text x="194" y="119.7">HDMI_I2C_SCL_GPIO0</text>
<text x="37.9" y="123.4">HDMI_CEC_GPIO14</text>
<text x="103.1" y="123.2">HDMI_TX_CEC_PORT</text>
<text x="114.2" y="130.9">VDD3V3</text>
<text x="75" y="149.9">HDMI_HPD_GPIO15</text>
<text x="149.4" y="144.7">HDMI_TX_HPD_PORT</text>
</g>
<g font-size="1.6">
<text x="27.7" y="21.9">VDD33_IO</text>
<text x="97.6" y="20.6">+VDD_POR</text>
<text x="61.9" y="26.3">1</text>
<text x="79.5" y="26.3">5</text>
<text x="130.3" y="26.3">6</text>
<text x="130.3" y="29.8">5</text>
<text x="146.2" y="26.3">1</text>
<text x="146.2" y="29.8">4</text>
<text x="61.9" y="33.4">3</text>
<text x="79.5" y="33.4">4</text>
<text x="97.1" y="34.3">VDD18_AON</text>
<text x="97.1" y="30.8">VDD33_IO</text>
<text x="130.3" y="33.4">3</text>
<text x="146.2" y="33.4">2</text>
<text x="70.7" y="39.5" transform="rotate(-90 70.7 39.5)">2</text>
<text x="205.9" y="37.9" transform="rotate(-90 205.9 37.9)">3</text>
<text x="196.8" y="46.9">SOT_323</text>
<text x="212.8" y="44.1">1</text>
<text x="206" y="48.9" transform="rotate(-90 206 48.9)">2</text>
<text x="133" y="65.4">1</text>
<text x="133" y="69">2</text>
<text x="147.1" y="67.2">3</text>
<text x="76.1" y="104.5">1</text>
<text x="84.8" y="104.5">2</text>
<text x="144.6" y="104">VCC5V_HDMI_TX</text>
<text x="182.6" y="104.2">VDD3V3</text>
<text x="125" y="112.4">5V_VCC</text>
<text x="138.3" y="111.6">1</text>
<text x="147.1" y="111.6">2</text>
<text x="163.9" y="111.6">A2</text>
<text x="180.8" y="111.6">B2</text>
<text x="79.7" y="116.1" transform="rotate(-90 79.7 116.1)">1</text>
<text x="163.8" y="118.7">C1</text>
<text x="163.9" y="117">B1</text>
<text x="163.9" y="115.2">A1</text>
<text x="180.8" y="117">B3</text>
<text x="180.8" y="118.7">C3</text>
<text x="180.8" y="115.2">A3</text>
<text x="75.6" y="122.3">2</text>
<text x="86.6" y="122.3">3</text>
<text x="125.2" y="124.8">VDD3V3</text>
<text x="163.8" y="120.5">D1</text>
<text x="163.8" y="124.1">C2</text>
<text x="180.8" y="120.5">D3</text>
<text x="180.8" y="124.1">D2</text>
<text x="117" y="137.4" transform="rotate(-90 117 137.4)">3</text>
<text x="123.9" y="143.7">1HDMI_HPD_P</text>
<text x="117.1" y="148.5" transform="rotate(-90 117.1 148.5)">2</text>
<text x="283.3" y="205.5">12</text>
<text x="288.6" y="205.5">17</text>
</g>
<g font-size="1.6" fill="#000080">
<text x="39.3" y="20.8">R90415</text>
<text x="48.9" y="21">NC</text>
<text x="64.2" y="21">U21</text>
<text x="64.2" y="22.8">AP7331-18QN</text>
<text x="131.6" y="22.8">U22</text>
<text x="153.3" y="21.3">R90413</text>
<text x="155.1" y="22.9">NC</text>
<text x="169.3" y="21.3">R90412</text>
<text x="169.3" y="23.1">15K</text>
<text x="188.5" y="21">R90414</text>
<text x="188.5" y="22.8">NC</text>
<text x="39.6" y="26.1">R90409</text>
<text x="49.3" y="26.3">0R</text>
<text x="108.1" y="29.7">R90411</text>
<text x="117.7" y="29.9">NC</text>
<text x="131.6" y="24.5">SGM836-1.8XN6G/TR</text>
<text x="190.3" y="26.3">R49</text>
<text x="197.4" y="26.3">1K</text>
<text x="56.9" y="31.6">C568</text>
<text x="56.9" y="33.4">1uF</text>
<text x="110.2" y="33.4">R50</text>
<text x="117.4" y="33.4">4.7K</text>
<text x="155.2" y="31.8">C570</text>
<text x="155.6" y="35">33NF</text>
<text x="172" y="31.8">R51</text>
<text x="172.1" y="33.8">18K</text>
<text x="181.4" y="31.6">C162</text>
<text x="181.5" y="35">220NF</text>
<text x="190.3" y="35.2">R52</text>
<text x="197.4" y="35.2">NC</text>
<text x="96" y="37">C569</text>
<text x="96" y="38.8">100NF</text>
<text x="123.2" y="40.5">C163</text>
<text x="186.7" y="40.5">R53</text>
<text x="193.8" y="40.5">0</text>
<text x="123.6" y="42.1">NC</text>
<text x="196.1" y="44.8">WNM2021</text>
<text x="199" y="42.7">Q15</text>
<text x="218.7" y="44.1">R55</text>
<text x="225.8" y="44.1">1K</text>
<text x="219.8" y="49.4">R54</text>
<text x="219.8" y="51.6">4.7K</text>
<text x="92.5" y="63.6">R56</text>
<text x="92.5" y="65.4">NC/100K</text>
<text x="120.9" y="63.6">R57</text>
<text x="120.9" y="65.4">NC/4.7K</text>
<text x="135.3" y="61.3">U6</text>
<text x="135.5" y="63.3">MAX809S</text>
<text x="154.7" y="61.9">R58</text>
<text x="154.7" y="63.6">510R</text>
<text x="104.2" y="68.8">R90417</text>
<text x="113.8" y="69">0R</text>
<text x="154" y="67">R90416</text>
<text x="163.6" y="67.2">0R</text>
<text x="81.8" y="74.3">R90364</text>
<text x="92.5" y="74.3">22R</text>
<text x="97.3" y="76.8">R63</text>
<text x="105.3" y="76.5">C567</text>
<text x="152.9" y="74.3">C164</text>
<text x="152.9" y="77.9">100NF</text>
<text x="97.3" y="78.6">100K</text>
<text x="105.3" y="78.2">NC/4.7UF</text>
<text x="76.5" y="102.8">D9</text>
<text x="81.8" y="102.8">1N5819WT</text>
<text x="138.7" y="109.9">D8</text>
<text x="167.1" y="108.1">U8</text>
<text x="187.2" y="111.5">C192</text>
<text x="194.2" y="111.5">100nF</text>
<text x="248.4" y="111.3">M5</text>
<text x="248.4" y="113.1">MARK</text>
<text x="258.5" y="111.7">M6</text>
<text x="258.5" y="113.4">MARK</text>
<text x="269.2" y="111.7">M7</text>
<text x="269.2" y="113.4">MARK</text>
<text x="65.4" y="117.2">R108</text>
<text x="65.8" y="118.9">27K</text>
<text x="91.9" y="116.5">R109</text>
<text x="92.5" y="118.4">27k</text>
<text x="138.9" y="114.3">1N5819WT</text>
<text x="248.9" y="122.3">M9</text>
<text x="248.9" y="124.1">MARK</text>
<text x="259.1" y="122.7">M10</text>
<text x="259.1" y="124.5">MARK</text>
<text x="269.7" y="122.7">M11</text>
<text x="269.7" y="124.5">MARK</text>
<text x="78.2" y="128.4">WNM2021</text>
<text x="78.4" y="126.4">Q1</text>
<text x="167.1" y="127.7">UM3204H</text>
<text x="106.7" y="141.9">WNM2021</text>
<text x="109.4" y="139.9">Q2</text>
<text x="98.7" y="149">R111</text>
<text x="109" y="149">1K</text>
<text x="131.2" y="145.6">R110</text>
<text x="139.1" y="145.8">1K</text>
<text x="118.6" y="154.5">R113</text>
<text x="143.5" y="152.5">R112</text>
<text x="144.4" y="154.3">10K</text>
<text x="119.7" y="156.3">10K</text>
</g>
<g font-size="1.6" fill="#004080">
<text x="64.9" y="27.4">IN</text>
<text x="73.9" y="27.4">OUT</text>
<text x="133.4" y="27.4">VDD</text>
<text x="140.8" y="27.4">RST</text>
<text x="64.9" y="34.5">EN</text>
<text x="75" y="34.5">NC</text>
<text x="133.4" y="30.9">SENSE</text>
<text x="133.4" y="34.5">MR</text>
<text x="140.5" y="34.5">GND</text>
<text x="141.9" y="30.9">CT</text>
<text x="71.9" y="36.4" transform="rotate(-90 71.9 36.4)">GND</text>
<text x="136" y="66.5">GND</text>
<text x="136" y="70.1">RST</text>
<text x="141.5" y="68.3">VDD</text>
<text x="168" y="112.7">VCCB</text>
<text x="174.2" y="112.7">VCCA</text>
<text x="168" y="118.1">B2</text>
<text x="168" y="119.8">B3</text>
<text x="168" y="116.3">B1</text>
<text x="176.7" y="118.1">A2</text>
<text x="176.7" y="119.8">A3</text>
<text x="176.7" y="116.3">A1</text>
<text x="168" y="121.6">B4</text>
<text x="168" y="125.2">OE</text>
<text x="175.1" y="125.2">GND</text>
<text x="176.7" y="121.6">A4</text>
</g>
<g font-size="1.6" fill="#00f">
<text x="206.1" y="40.2">D</text>
<text x="206.1" y="46.1">S</text>
<text x="210.3" y="43.9">G</text>
<text x="80.4" y="117.4" transform="rotate(90 80.4 117.4)">G</text>
<text x="78.3" y="121.6" transform="rotate(90 78.3 121.6)">S</text>
<text x="84.2" y="121.6" transform="rotate(90 84.2 121.6)">D</text>
<text x="117.2" y="139.8">D</text>
<text x="121.4" y="143.5">G</text>
<text x="117.2" y="145.6">S</text>
</g>
<g font-size="1.3">
<text x="30.8" y="1.4">5</text>
<text x="88.9" y="1.4">4</text>
<text x="146.9" y="1.4">3</text>
<text x="205" y="1.4">2</text>
<text x="263" y="1.4">1</text>
<text x=".4" y="28.5">D</text>
<text x="292.5" y="28.5">D</text>
<text x=".4" y="79.5">C</text>
<text x="292.5" y="79.5">C</text>
<text x=".4" y="130.6">B</text>
<text x="292.5" y="130.6">B</text>
<text x=".4" y="181.7">A</text>
<text x="292.5" y="181.7">A</text>
<text x="30.8" y="207.4">5</text>
<text x="88.9" y="207.4">4</text>
<text x="146.9" y="207.4">3</text>
<text x="205" y="207.4">2</text>
<text x="263" y="207.4">1</text>
</g>
<g font-size="1.2">
<text x="241.6" y="202.6">Date:</text>
<text x="251.2" y="202.6">Thursday, April 25, 2024</text>
<text x="277.2" y="202.6">Rev:</text>
<text x="283.2" y="202.6">V1.01</text>
<text x="241.6" y="205.1">Designed by:</text>
<text x="251.4" y="205.1">&lt;designer&gt;</text>
<text x="277" y="205.1">Sheet:</text>
<text x="286" y="205.1">of</text>
</g>
</svg>
